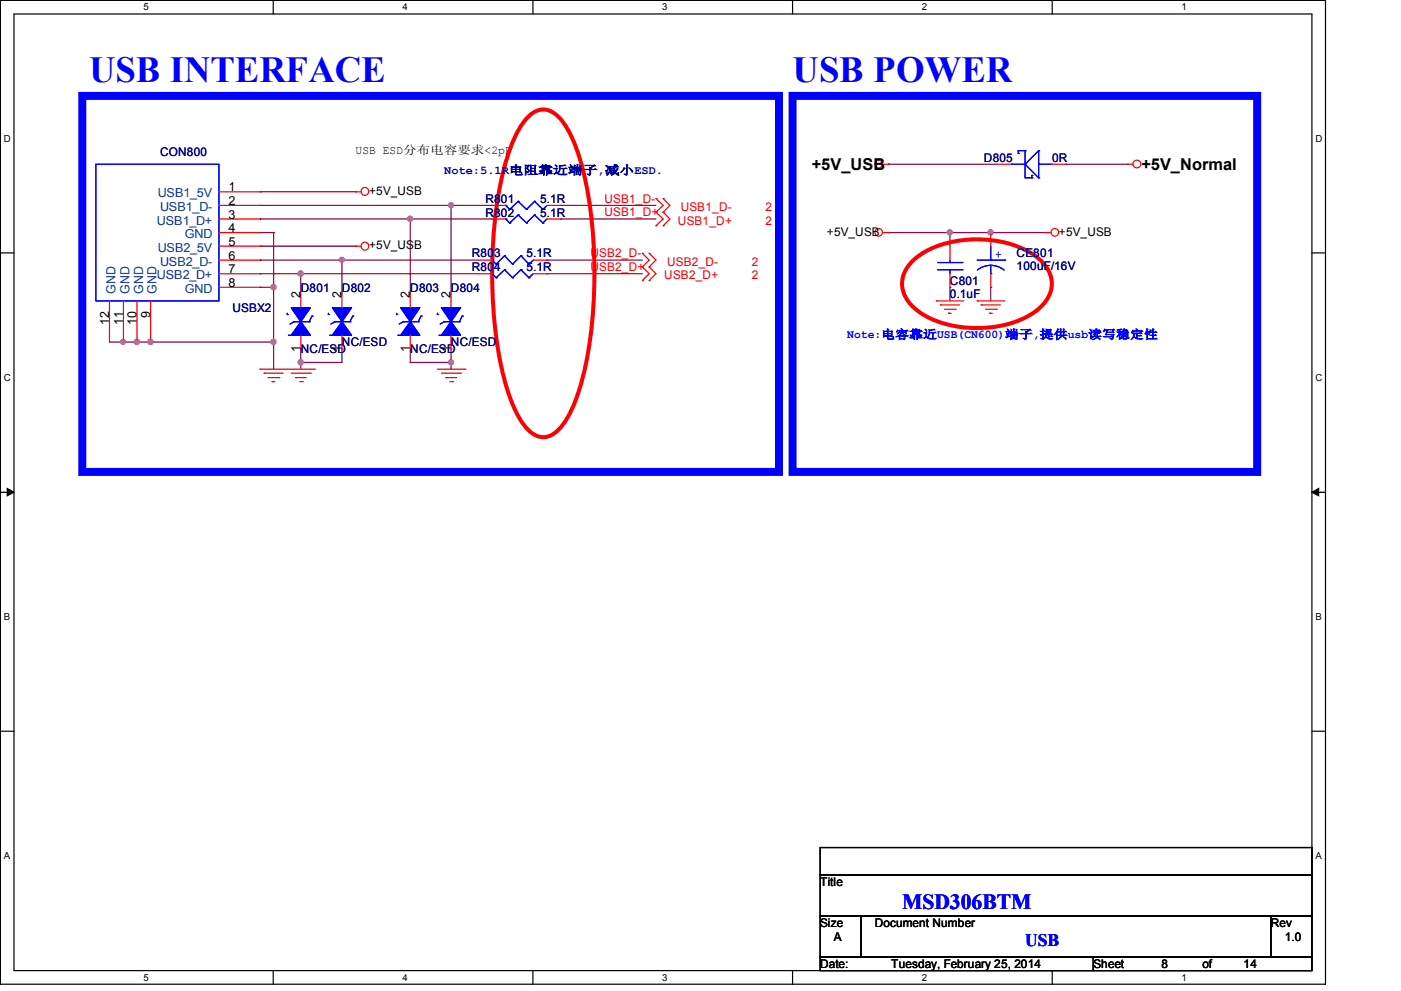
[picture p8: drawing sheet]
<svg xmlns="http://www.w3.org/2000/svg" width="297mm" height="210mm" viewBox="0 0 297 210" stroke-linecap="round" stroke-linejoin="round" font-family="sans-serif">
<path d="M.1 .1h280.8v208.4h-280.8zM3 3h275v202.7h-275z" fill="none" stroke="#000" stroke-width=".25"/>
<g fill="#fff">
<path d="M30.4 .4h1.1v2.3h-1.1z"/>
<path d="M30.4 206h1.1v2.3h-1.1z"/>
</g>
<path d="M57.9 .1v2.9M57.9 205.7v2.8" fill="none" stroke="#000" stroke-width=".25"/>
<g fill="#fff">
<path d="M85.3 .4h1.1v2.3h-1.1z"/>
<path d="M85.3 206h1.1v2.3h-1.1z"/>
</g>
<path d="M112.9 .1v2.9M112.9 205.7v2.8" fill="none" stroke="#000" stroke-width=".25"/>
<g fill="#fff">
<path d="M140.4 .4h1.1v2.3h-1.1z"/>
<path d="M140.4 206h1.1v2.3h-1.1z"/>
</g>
<path d="M168 .1v2.9M168 205.7v2.8" fill="none" stroke="#000" stroke-width=".25"/>
<g fill="#fff">
<path d="M195.4 .4h1.1v2.3h-1.1z"/>
<path d="M195.4 206h1.1v2.3h-1.1z"/>
</g>
<path d="M223 .1v2.9M223 205.7v2.8" fill="none" stroke="#000" stroke-width=".25"/>
<g fill="#fff">
<path d="M250.4 .4h1.1v2.3h-1.1z"/>
<path d="M250.4 206h1.1v2.3h-1.1z"/>
<path d="M.8 28.3h1.5v2.3h-1.5z"/>
<path d="M278.8 28.3h1.4v2.3h-1.4z"/>
<path d="M.8 78.9h1.5v2.3h-1.5z"/>
<path d="M278.8 78.9h1.4v2.3h-1.4z"/>
</g>
<path d="M.1 53.6h2.9M278 53.6h2.9" fill="none" stroke="#000" stroke-width=".25"/>
<g fill="#fff">
<path d="M.8 129.6h1.4v2.3h-1.4z"/>
<path d="M278.8 129.6h1.4v2.3h-1.4z"/>
</g>
<path d="M.1 104.3h2.9M278 104.3h2.9" fill="none" stroke="#000" stroke-width=".25"/>
<path d="M1.5 103.5l1.5 .8-1.5 .8zM278 104.3l1.5-.8v1.6z" fill="#000" stroke="#000" stroke-width=".21"/>
<g fill="#fff">
<path d="M.8 180.3h1.3v2.2h-1.3z"/>
<path d="M278.8 180.3h1.3v2.2h-1.3z"/>
</g>
<path d="M.1 154.9h2.9M278 154.9h2.9M173.8 179.6h104.2v5.8h-104.2zM173.8 185.4h104.2v8.7h-104.2zM173.8 194.1h8.7v8.7h-8.7zM182.5 194.1h86.8v8.7h-86.8zM269.3 194.1h8.7v8.7h-8.7zM173.8 202.8h57.9v2.9h-57.9zM231.7 202.8h46.3v2.9h-46.3z" fill="none" stroke="#000" stroke-width=".25"/>
<g fill="none" stroke="#800040" stroke-width=".25">
<path d="M188.3 34.8h.1M188.3 34.8h23.1M225.9 34.8h.1M225.9 34.8h13M55.1 43.5h.1M55.1 40.6h.1M55.1 46.4h.1M55.1 52.2h.1M55.1 49.3h.1M55.1 55.1h.1M55.1 58h.1M55.1 43.5h49.2"/>
<path d="M55.1 58h46.3M55.1 55.1h46.3M55.1 46.4h49.2M55.1 49.3h2.9M55.1 40.6h20.3M55.1 52.2h20.3M58 49.3h.1M58 49.3v28.9M63.8 58h.1M63.8 58v4.3M72.5 55.1h.1M72.5 55.1v7.2"/>
<path d="M87 46.4h.1M87 46.4v15.9M95.6 43.5h.1M95.6 43.5v18.8M104.3 43.5h.1M104.3 46.4h.1M115.9 58h.1M115.9 55.1h.1M115.9 58h20.2M115.9 55.1h20.2M118.8 43.5h.1M118.8 46.4h.1"/>
<path d="M118.8 43.5h20.2M118.8 46.4h20.2M188.3 49.3h.1M188.3 49.3h33.3M201.3 49.3h.1M201.3 49.3v2.9M210 49.3h.1M23.2 72.5h34.8M26.2 72.5h.1M29 72.5h.1M31.9 72.5h.1M55.1 60.9h.1"/>
<path d="M55.1 60.9h2.9M58 60.9h.1M58 72.5h.1M63.8 73.9h.1M63.8 76.8h.1M63.8 73.9v4.3M72.5 73.9h.1M72.5 73.9v2.9h-8.7M87 76.8h.1M87 73.9h.1M87 73.9v2.9M87 76.8h8.6"/>
<path d="M95.6 76.8h.1M95.6 73.9h.1M95.6 73.9v4.3M201.3 60.9h.1M201.3 60.9v2.9M210 60.9h.1M210 60.9v2.9"/>
</g>
<g fill="#f0f" stroke="#f0f" stroke-width=".25">
<circle cx="58" cy="60.8" r=".55"/>
<circle cx="26.1" cy="72.4" r=".53"/>
<circle cx="31.9" cy="72.4" r=".55"/>
<circle cx="29" cy="72.4" r=".55"/>
<circle cx="58" cy="72.4" r=".55"/>
<circle cx="209.9" cy="49.2" r=".55"/>
<circle cx="95.6" cy="43.5" r=".53"/>
<circle cx="95.6" cy="76.8" r=".53"/>
<circle cx="63.7" cy="58" r=".55"/>
<circle cx="72.5" cy="55" r=".53"/>
<circle cx="63.7" cy="76.8" r=".55"/>
<circle cx="86.9" cy="46.4" r=".55"/>
<circle cx="201.3" cy="49.2" r=".55"/>
</g>
<g fill="none" stroke="#f00" stroke-width=".25">
<path d="M187.1 34.8h1.2M188.3 34.8h.1M211.4 34.8h3M223 34.8h2.9M238.9 34.8h.1M238.9 34.8h1.2M46.4 40.6h8.7M46.4 49.3h8.7M46.4 52.2h8.7M46.4 43.5h8.7M46.4 46.4h8.7M46.4 55.1h8.7"/>
<path d="M46.4 58h8.7M75.4 40.6h.1M75.4 52.2h.1M75.4 40.6h1.1M75.4 52.2h1.1M101.4 55.1h2.9M101.4 58h2.9M104.3 43.5h2.9M104.3 46.4h2.9M113 55.1h2.9M113 58h2.9M115.9 43.5h2.9"/>
<path d="M115.9 46.4h2.9M136.1 56.6h.1M136.1 59.4h.1M136.1 53.7h.1M136.1 56.6l1.5 1.4-1.5 1.4M136.1 53.7l1.5 1.4-1.5 1.5M137.6 56.6h.1M137.6 59.4h.1M137.6 53.7h.1M137.6 56.6l1.4 1.4-1.4 1.4M137.6 53.7l1.4 1.4-1.4 1.5M139 42.1h.1"/>
<path d="M139 45h.1M139 47.8h.1M139 42.1l1.5 1.4-1.5 1.5M139 45l1.5 1.4-1.5 1.4M140.5 42.1h.1M140.5 45h.1M140.5 47.8h.1M140.5 42.1l1.5 1.4-1.5 1.5M140.5 45l1.5 1.4-1.5 1.4M187.1 49.3h1.2M188.3 49.3h.1M201.3 52.2v2.9"/>
<path d="M201.3 58v2.9M210 49.3v2.9M210 58v2.9M221.6 49.3h.1M221.6 49.3h1.2M23.2 63.8v8.7M26.2 63.8v8.7M29 63.8v8.7M31.9 63.8v8.7M46.4 60.9h8.7M55.1 78.2h.1M55.1 78.2h11.5"/>
<path d="M56 79.1h.1M56 79.1h4M61.7 79.1h4.1M63.8 62.3v2.9M63.8 71v2.9M65.8 79.1h.1M66.6 78.2h.1M72.5 62.3v2.9M72.5 71v2.9M87 62.3v2.9M87 71v2.9M92.7 78.2h5.9"/>
<path d="M93.6 79.1h4M95.6 62.3v2.9M95.6 71v2.9M97.6 79.1h.1M98.6 78.2h.1M198.5 63.8h.1M198.5 63.8h5.7M199.3 64.6h.1M199.3 64.6h4.1M200.2 65.5h2.2M201 66.4h.1M201 66.4h.6"/>
<path d="M202.4 65.5h.1M207.1 63.8h.1M207.1 63.8h5.8M207.9 64.6h.1M207.9 64.6h4.1M208.9 65.5h2.3M209.7 66.4h.1M209.7 66.4h.6M211.2 65.5h.1M56.8 80h2.3M57.7 80.9h.1M57.7 80.9h.6"/>
<path d="M59.1 80h.1M62.7 80h.1M62.7 80h2.2M63.5 80.9h.6M64.1 80.9h.1M94.5 80h.1M94.5 80h2.3M95.3 80.9h.6M95.9 80.9h.1"/>
<circle cx="186.2" cy="34.8" r=".8"/>
<circle cx="241" cy="34.8" r=".83"/>
<circle cx="77.3" cy="40.5" r=".82"/>
<circle cx="77.3" cy="52.1" r=".82"/>
<circle cx="186.2" cy="49.2" r=".8"/>
<circle cx="223.6" cy="49.2" r=".8"/>
</g>
<path d="M17.4 20.3h147.7v79.7h-147.7zM168 20.3h98.4v79.7h-98.4z" fill="none" stroke="#00f" stroke-width="1.7"/>
<path d="M111.7 25a4.2 4.2 0 0 1 6.9 0 28.4 28.4 0 0 1 5.3 12.4 100.3 100.3 0 0 1-.5 43.1 26.4 26.4 0 0 1-4.8 10.4 4.2 4.2 0 0 1-6.9 0 28.4 28.4 0 0 1-5.3-12.5 100.3 100.3 0 0 1 .5-43.1 26.4 26.4 0 0 1 4.8-10.3zM193.3 55.4a19.7 19.7 0 0 1 13.8-4.7 19.7 19.7 0 0 1 13.7 4.7 6.3 6.3 0 0 1 0 9.5 19.7 19.7 0 0 1-13.7 4.6 19.7 19.7 0 0 1-13.8-4.6 6.3 6.3 0 0 1 0-9.5z" fill="none" stroke="#f00" stroke-width=".85"/>
<g fill="none" stroke="#00f" stroke-width=".25">
<path d="M20.3 34.8h26.1v29h-26.1zM214.4 34.8h.1M214.4 34.8h2.9M215.8 31.9h.1M215.8 32.5h.1M215.8 31.9h1.5M215.8 31.9v.6M217.3 34.8h.1M217.3 31.9h.1M217.3 34.8l2.8 2.9M217.3 31.9v5.8h1.4M218.7 37.7h.1"/>
<path d="M218.7 37.2h.1M218.7 37.2v.5M220.1 31.9h.1M220.1 37.7h.1M220.1 34.8h.1M220.1 31.9v5.8M220.1 31.9l-2.8 2.9M220.1 34.8h2.9M104.3 58h.1M104.3 55.1h.1M104.3 58l.9 .8M104.3 55.1l.9 .9"/>
<path d="M105.2 58.8h.1M105.2 56h.1M106.9 57.1h.1M106.9 54.2h.1M106.9 57.1l1.7 1.7M106.9 57.1l-1.7 1.7M106.9 54.2l1.7 1.8M106.9 54.2l-1.7 1.8M107.2 43.5h.1M107.2 46.4h.1M107.2 43.5l.8 .9M107.2 46.4l.8 .8"/>
<path d="M108 44.4h.1M108 47.2h.1M108.6 58.8h.1M108.6 56h.1M109.8 42.7h.1M109.8 45.6h.1M109.8 42.7l1.8 1.7M109.8 42.7l-1.8 1.7M109.8 45.6l1.8 1.6M109.8 45.6l-1.8 1.6M110.4 57.1h.1M110.4 54.2h.1"/>
<path d="M110.4 57.1l1.7 1.7M110.4 57.1l-1.8 1.7M110.4 54.2l1.7 1.8M110.4 54.2l-1.8 1.8M111.6 44.4h.1M111.6 47.2h.1M112.1 58.8h.1M112.1 56h.1M113 58l-.9 .8M113 55.1l-.9 .9M113.3 42.7h.1M113.3 45.6h.1"/>
<path d="M113.3 42.7l1.8 1.7M113.3 42.7l-1.7 1.7M113.3 45.6l1.8 1.6M113.3 45.6l-1.7 1.6M115.1 44.4h.1M115.1 47.2h.1M115.9 43.5l-.8 .9M115.9 46.4l-.8 .8M198.7 57.1h5.2M198.7 55.6h5.2M201.3 55.6h.1M201.3 57.1h.1"/>
<path d="M201.3 55.1v.5M201.3 57.1v.9M203.9 57.1h.1M203.9 55.6h.1M207.1 55.1h5.8M207.1 57.2l1.4-.7 1.4-.3 1.6 .3 1.3 .7M210 58h.1M210 55.1h.1M210 52.2v2.9M210 56.2v1.8M212.9 55.1h.1M60.9 66.6h.1"/>
<path d="M60.9 66.4v.2M61.1 71h4.1M62.3 68.2h.1M62.3 68.2h3.2M62.3 68.2l-.8 .5M63.8 67.2h.1M63.8 67.2v1M65.2 71h.1M65.5 68.2h.1M66.1 67h.1M66.1 67l-.6 1.2M69.6 66.6h.1"/>
<path d="M69.6 66.4v.2M69.8 71h4.1M71 68.2h.1M71 68.2h3.2M71 68.2l-.9 .5M72.5 67.2h.1M72.5 67.2v1M73.9 71h.1M74.2 68.2h.1M74.8 67h.1M74.8 67l-.6 1.2M84.1 66.6h.1"/>
<path d="M84.1 66.4v.2M84.3 71h4.1M85.5 68.2h.1M85.5 68.2h3.1M85.5 68.2l-.9 .5M87 67.2h.1M87 67.2v1M88.4 71h.1M88.6 68.2h.1M89.2 67h.1M89.2 67l-.6 1.2M92.7 66.6h.1"/>
<path d="M92.7 66.4v.2M93 71h4.1M94.1 68.2h.1M94.1 68.2h3.3M94.1 68.2l-.8 .5M95.6 67.2h.1M95.6 67.2v1M97.1 71h.1M97.4 68.2h.1M98 67h.1M98 67l-.6 1.2"/>
</g>
<g fill="#00f" stroke="#00f" stroke-width=".25">
<path d="M87 68.2l2 2.8h-4.1z" fill-rule="evenodd"/>
<path d="M84.9 65.2h4.1l-2 3z" fill-rule="evenodd"/>
<path d="M87 68.2l2 2.8h-4.1z" fill-rule="evenodd"/>
<path d="M84.9 65.2h4.1l-2 3z" fill-rule="evenodd"/>
<path d="M63.8 68.2l2 2.8h-4.1z" fill-rule="evenodd"/>
<path d="M61.7 65.2h4.1l-2 3z" fill-rule="evenodd"/>
<path d="M63.8 68.2l2 2.8h-4.1z" fill-rule="evenodd"/>
<path d="M61.7 65.2h4.1l-2 3z" fill-rule="evenodd"/>
<path d="M95.6 68.2l2 2.8h-4z" fill-rule="evenodd"/>
<path d="M93.6 65.2h4l-2 3z" fill-rule="evenodd"/>
<path d="M95.6 68.2l2 2.8h-4z" fill-rule="evenodd"/>
<path d="M93.6 65.2h4l-2 3z" fill-rule="evenodd"/>
<path d="M72.5 68.2l2 2.8h-4.1z" fill-rule="evenodd"/>
<path d="M70.4 65.2h4.1l-2 3z" fill-rule="evenodd"/>
<path d="M72.5 68.2l2 2.8h-4.1z" fill-rule="evenodd"/>
<path d="M70.4 65.2h4.1l-2 3z" fill-rule="evenodd"/>
</g>
<g font-size="7.8" fill="#00f">
<text x="18.9" y="17.4">USB INTERFACE</text>
<text x="168" y="17.4">USB POWER</text>
</g>
<text font-size="4.6" fill="#00f" x="191.2" y="192.5">MSD306BTM</text>
<text font-size="3.7" fill="#00f" x="217.3" y="200.4">USB</text>
<g font-size="3.5">
<text x="172" y="36">+5V_USB</text>
<text x="241.9" y="36">+5V_Normal</text>
</g>
<g font-size="2.7" fill="#004080">
<text x="24.5" y="62.3" transform="rotate(-90 24.5 62.3)">GND</text>
<text x="27.4" y="62.3" transform="rotate(-90 27.4 62.3)">GND</text>
<text x="30.3" y="62.3" transform="rotate(-90 30.3 62.3)">GND</text>
<text x="33.2" y="62.3" transform="rotate(-90 33.2 62.3)">GND</text>
</g>
<g font-size="2.7">
<text x="63.7" y="63.2" transform="rotate(-90 63.7 63.2)">2</text>
<text x="72.4" y="63.2" transform="rotate(-90 72.4 63.2)">2</text>
<text x="86.9" y="63.2" transform="rotate(-90 86.9 63.2)">2</text>
<text x="95.5" y="63.2" transform="rotate(-90 95.5 63.2)">2</text>
<text x="23.1" y="68.8" transform="rotate(-90 23.1 68.8)">12</text>
<text x="26.1" y="68.8" transform="rotate(-90 26.1 68.8)">11</text>
<text x="29" y="68.8" transform="rotate(-90 29 68.8)">10</text>
<text x="31.8" y="67.3" transform="rotate(-90 31.8 67.3)">9</text>
<text x="63.7" y="74.6" transform="rotate(-90 63.7 74.6)">1</text>
<text x="72.4" y="74.6" transform="rotate(-90 72.4 74.6)">1</text>
<text x="86.9" y="74.6" transform="rotate(-90 86.9 74.6)">1</text>
<text x="95.5" y="74.6" transform="rotate(-90 95.5 74.6)">1</text>
</g>
<g font-size="2.6" fill="#004080">
<text x="33.4" y="41.8">USB1_5V</text>
<text x="33.3" y="47.6">USB1_D+</text>
<text x="34" y="44.7">USB1_D-</text>
<text x="33.4" y="53.3">USB2_5V</text>
<text x="39.2" y="50.5">GND</text>
<text x="33.3" y="59.2">USB2_D+</text>
<text x="34" y="56.3">USB2_D-</text>
<text x="39.2" y="62.1">GND</text>
</g>
<g font-size="2.6">
<text x="48.4" y="40.6">1</text>
<text x="48.4" y="43.4">2</text>
<text x="48.4" y="46.3">3</text>
<text x="48.4" y="49.2">4</text>
<text x="48.4" y="52.1">5</text>
<text x="48.4" y="55">6</text>
<text x="48.4" y="57.9">7</text>
<text x="48.4" y="60.8">8</text>
</g>
<g font-size="2.5" fill="#000080">
<text x="34" y="33.1">CON800</text>
<text x="208.5" y="34.3">D805</text>
<text x="223" y="34.3">0R</text>
<text x="102.9" y="43">R801</text>
<text x="102.9" y="45.9">R802</text>
<text x="114.5" y="43">5.1R</text>
<text x="114.5" y="45.9">5.1R</text>
<text x="100" y="57.5">R804</text>
<text x="100" y="54.5">R803</text>
<text x="111.6" y="57.5">5.1R</text>
<text x="111.6" y="54.5">5.1R</text>
<text x="215.5" y="54.5">CE801</text>
<text x="215.5" y="57.1">100uF/16V</text>
<text x="63.8" y="61.8">D801</text>
<text x="72.5" y="61.8">D802</text>
<text x="86.9" y="61.8">D803</text>
<text x="95.6" y="61.8">D804</text>
<text x="201.3" y="60.4">C801</text>
<text x="201.3" y="63.2">0.1uF</text>
<text x="49.3" y="66.1">USBX2</text>
<text x="63.8" y="74.8">NC/ESD</text>
<text x="72.5" y="73.4">NC/ESD</text>
<text x="86.9" y="74.8">NC/ESD</text>
<text x="95.6" y="73.4">NC/ESD</text>
</g>
<g font-size="2.5">
<text x="75.4" y="32.6">USB ESD分布电容要求&lt;2pF</text>
<text x="78.2" y="41.2">+5V_USB</text>
<text x="78.2" y="52.8">+5V_USB</text>
<text x="175.3" y="50">+5V_USB</text>
<text x="224.4" y="50">+5V_USB</text>
<text x="173.8" y="187.8">Title</text>
<text x="173.8" y="196.4">Size</text>
<text x="185.4" y="196.4">Document Number</text>
<text x="269.3" y="196.4">Rev</text>
<text x="176.7" y="199.3">A</text>
<text x="272.3" y="199.3">1.0</text>
<text x="173.8" y="205.1">Date:</text>
<text x="188.9" y="205.1">Tuesday, February 25, 2014</text>
<text x="231.7" y="205.1">Sheet</text>
<text x="246.2" y="205.1">8</text>
<text x="254.8" y="205.1">of</text>
<text x="263.6" y="205.1">14</text>
</g>
<text font-size="2.5" fill="#0000a0" x="94.2" y="36.9">Note:5.1R电阻靠近端子,减小ESD.</text>
<g font-size="2.5" fill="#f00">
<text x="128.1" y="42.9">USB1_D-</text>
<text x="128.1" y="45.8">USB1_D+</text>
<text x="143.7" y="47.6">USB1_D+</text>
<text x="144.3" y="44.7">USB1_D-</text>
<text x="162.2" y="47.6">2</text>
<text x="162.2" y="44.7">2</text>
<text x="125.1" y="57.4">USB2_D+</text>
<text x="125.1" y="54.5">USB2_D-</text>
<text x="140.8" y="59.2">USB2_D+</text>
<text x="141.4" y="56.3">USB2_D-</text>
<text x="159.3" y="59.2">2</text>
<text x="159.3" y="56.3">2</text>
</g>
<g font-size="2.5" fill="#00f">
<text x="210.9" y="54.6">+</text>
<text x="179.6" y="71.7">Note:电容靠近USB(CN600)端子,提供usb读写稳定性</text>
</g>
<g font-size="2">
<text x="30.4" y="2.2">5</text>
<text x="85.3" y="2.2">4</text>
<text x="140.4" y="2.2">3</text>
<text x="195.4" y="2.2">2</text>
<text x="250.4" y="2.2">1</text>
<text x=".8" y="30.1">D</text>
<text x="278.8" y="30.1">D</text>
<text x=".8" y="80.7">C</text>
<text x="278.8" y="80.7">C</text>
<text x=".8" y="131.4">B</text>
<text x="278.8" y="131.4">B</text>
<text x=".8" y="182">A</text>
<text x="278.8" y="182">A</text>
<text x="30.4" y="207.8">5</text>
<text x="85.3" y="207.8">4</text>
<text x="140.4" y="207.8">3</text>
<text x="195.4" y="207.8">2</text>
<text x="250.4" y="207.8">1</text>
</g>
</svg>
